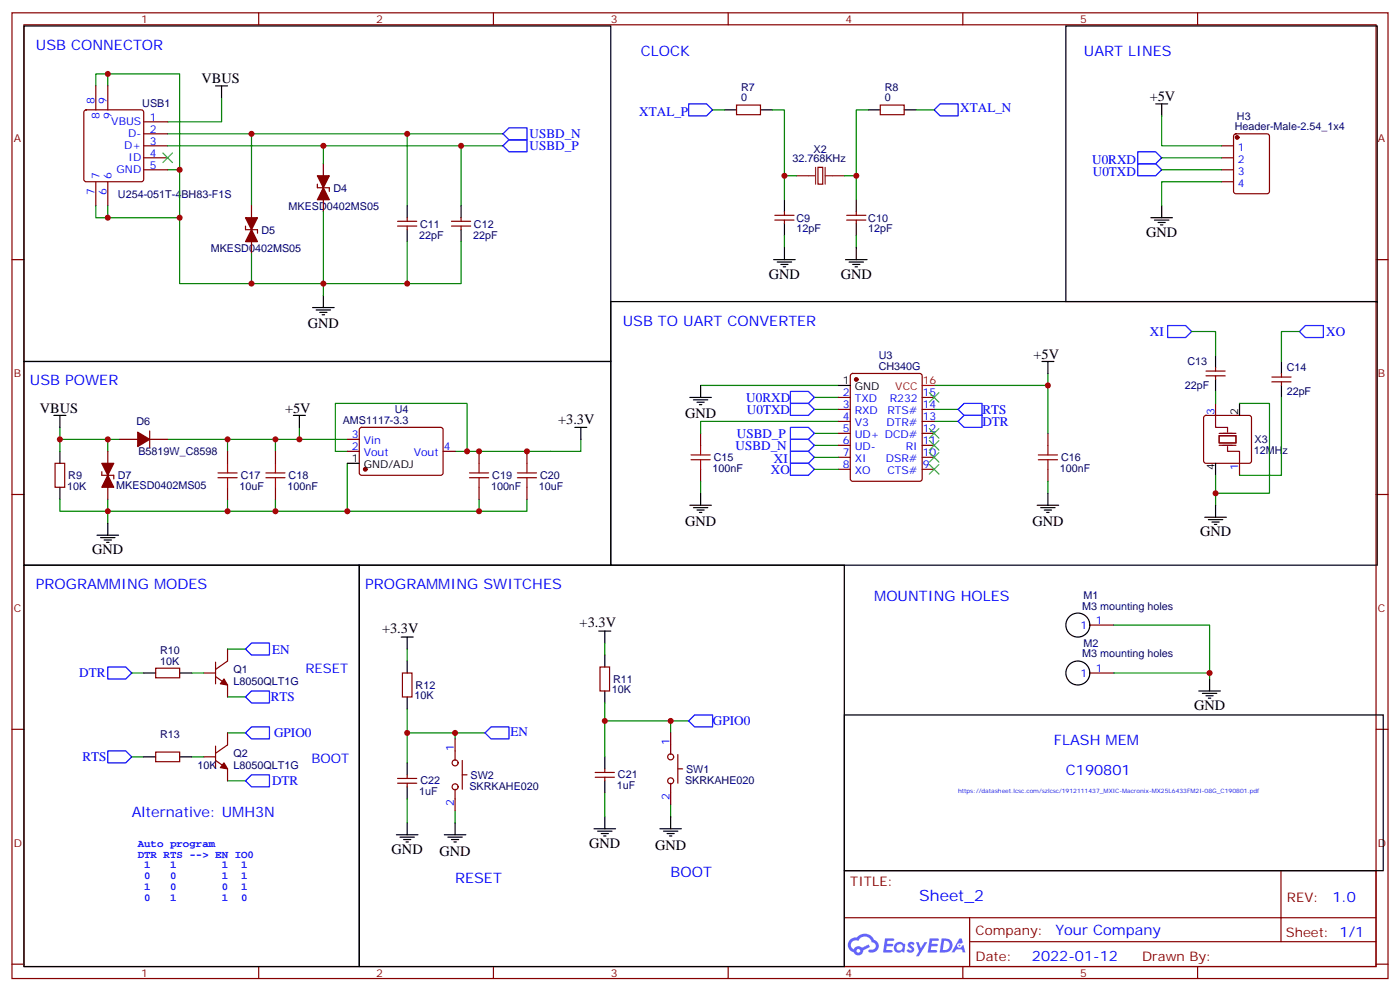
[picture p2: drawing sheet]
<svg xmlns="http://www.w3.org/2000/svg" width="412mm" height="292mm" viewBox="0 0 412 292" stroke-linecap="round" stroke-linejoin="round" font-family="sans-serif">
<g fill="none" stroke="#870000" stroke-width=".35">
<path d="M3.5 3.8h405.4v284.3h-405.4zM7.1 7.3h398.2v277.3h-398.2zM76.2 3.8v3.5M145.3 3.8v3.5M214.5 3.8v3.5M283.6 3.8v3.5M352.8 3.8v3.5M3.5 76.4h3.6M405.3 76.4h3.6M3.5 145.6h3.6M405.3 145.6h3.6M3.5 214.7h3.6"/>
<path d="M405.3 214.7h3.6M248.7 256.4h156.6v28.2h-156.6zM377.3 256.4v20.9M248.7 270.2h156.5M285.6 277.3h119.6M285.6 270.2v14.1M3.5 283.9h3.6M76.2 284.6v3.5M145.3 284.6v3.5M214.5 284.6v3.5M283.6 284.6v3.5M352.8 284.6v3.5"/>
<path d="M405.3 283.9h3.6"/>
</g>
<g fill="#5487ff">
<path d="M267.7 277.5a1.22 1.22 0 0 1 1.7 .3l-.4 .6a.47 .47 0 0 0-.3-.4 .47 .47 0 0 0-.5 .2l.1 .2a1.14 1.14 0 0 1 .8 1.7 1.14 1.14 0 0 1-1.9 0l-.2-.2 .5-.5 .7 .4a.29 .29 0 0 0 .3-.2 .29 .29 0 0 0-.2-.4 1.04 1.04 0 0 1-.6-1.7z"/>
<path d="M260.7 276.3h2.4l.3 .2-.2 .5h-1.8l-.1 .9h1.5l.3 .4-.3 .3h-1.6l-.2 1.1 1.7 .1 .2 .3-.2 .3h-2.6z"/>
<path d="M273.8 276.3h2.4l.3 .2-.1 .5h-1.8l-.2 .9h1.6l.3 .4-.4 .3h-1.6l-.1 1.1 1.7 .1 .2 .3-.2 .3h-2.6z"/>
<path d="M282.6 276.3h.7l.3 1.2-.6 .4a.69 .69 0 0 0-1 .2 .69 .69 0 0 0 .4 1 .69 .69 0 0 0 .9-.6l.5-.3 .6 2.2h-.8l-.2-.8h-1.8l-.5 .8h-.8z"/>
<path d="M269.8 277.4h.8l.6 1.8 1.1-1.8h.9l-2.6 4.2h-.8l.9-1.6z"/>
<path d="M277.4 276.3l-.6 4.1h1.3a2.11 2.11 0 0 0 2.5-2.1 2.11 2.11 0 0 0-2.5-2zM278.1 277a1.39 1.39 0 0 1 1.7 1.4 1.39 1.39 0 0 1-1.8 1.3h-.3z"/>
<path d="M263.7 277.9a1.54 1.54 0 0 0-.1 2.2 1.54 1.54 0 0 0 2.2 .1l.6 .2 .3-2.3-.2-.2h-.4a1.49 1.49 0 0 0-2.4 0zM264 278.9a.94 .94 0 0 1 1.8 0 .94 .94 0 0 1-1.8 0z"/>
<path d="M250.4 276.7a2.18 2.18 0 0 0 1.1 3.7 1.44 1.44 0 0 0 1.6 .9 1.44 1.44 0 0 0 1.2-1.5l2-1-.5-.7-1.9 .9a1.47 1.47 0 0 0-2.4 .5 1.39 1.39 0 0 1-.7-2 1.39 1.39 0 0 1 2-.4 2.12 2.12 0 0 1 2.2-1.3 2.12 2.12 0 0 1 1.9 1.7 1.14 1.14 0 0 1 1.1 1.4 1.14 1.14 0 0 1-1.7 .7 .43 .43 0 0 0-.5 .4 .43 .43 0 0 0 .4 .5 1.98 1.98 0 0 0 2.5-1.3 1.98 1.98 0 0 0-1.2-2.5 3.1 3.1 0 0 0-5.3-.7l-.9 .1zM252.3 280a.55 .55 0 0 1 1.1 0 .55 .55 0 0 1-1.1 0z"/>
<circle cx="282.6" cy="278.4" r=".26"/>
</g>
<g fill="none" stroke="#00f" stroke-width=".35">
<path d="M148.2 39.4l1.7-1.8h5.3v3.6h-5.3zM202.8 30.6h5.3l1.8 1.7-1.8 1.8h-5.3zM275.2 32.3l1.7-1.7h5.3v3.5h-5.3zM148.2 42.9l1.7-1.7h5.3v3.5h-5.3zM335.1 44.7h5.3l1.8 1.8-1.8 1.7h-5.3zM335.1 48.2h5.3l1.8 1.8-1.8 1.8h-5.3zM344 95.8h5.2l1.8 1.8-1.8 1.8h-5.2zM382.8 97.6l1.7-1.8h5.3v3.6h-5.3zM232.8 118.8h5.3l1.8 1.7-1.8 1.8h-5.3zM232.8 115.3h5.3l1.8 1.7-1.8 1.8h-5.3zM232.8 129.4h5.3l1.8 1.7-1.8 1.8h-5.3zM232.8 125.8h5.3l1.8 1.8-1.8 1.8h-5.3z"/>
<path d="M232.8 132.9h5.3l1.8 1.8-1.8 1.7h-5.3zM232.8 136.4h5.3l1.8 1.8-1.8 1.7h-5.3zM282.2 120.5l1.8-1.7h5.3v3.5h-5.3zM282.2 124.1l1.8-1.8h5.3v3.5h-5.3zM31.7 196.4h5.3l1.8 1.8-1.8 1.7h-5.3zM72.3 191.1l1.8-1.8h5.3v3.6h-5.3zM74.1 203.4h5.3v3.6h-5.3l-1.8-1.8zM74.1 214h5.3v3.6h-5.3l-1.8-1.8zM144.6 214h5.3v3.6h-5.3l-1.7-1.8zM202.8 212.3l1.8-1.8h5.3v3.5h-5.3zM31.7 221.1h5.3l1.8 1.7-1.8 1.8h-5.3zM72.3 229.9l1.8-1.8h5.3v3.6h-5.3z"/>
</g>
<g fill="none" stroke="#008700" stroke-width=".35">
<path d="M28.2 25.3v-3.5h24.7v28.2h-3.5M31.7 21.8v3.5M49.4 39.4h98.8M65.3 28.8v7.1h-15.9M74.1 39.4v21.2M119.9 39.4v21.2M209.9 32.3h3.5M227.5 32.3h3.6v26.5M255.8 32.3h-3.6v26.5M269.9 32.3h5.3M342.2 34.1v8.8h17.6M49.4 42.9h45.8v5.3"/>
<path d="M52.9 50v14.1h-21.2v-3.5M95.2 42.9h53M135.8 42.9v17.7M231.1 51.8h3.5M248.7 51.8h3.5M342.2 46.5h17.6M342.2 50h17.6M359.8 53.5h-17.6v7.1M28.2 60.6v3.5h3.5M52.9 64.1v19.4h21.2M74.1 74.7v8.8h21.1v3.5M95.2 62.3v21.2h24.7v-12.3"/>
<path d="M135.8 71.2v12.3h-15.9M231.1 69.4v3.5M252.2 69.4v3.5M351 97.6h7.1v7.1M382.8 97.6h-5.3v8.8M206.4 113.5h40.5M239.9 117h7M308.7 110v3.5h-33.5M308.7 113.5v14.1M358.1 115.3v3.5M365.1 118.8h8.8v26.4h-15.8M377.5 117v22.9h-12.4"/>
<path d="M17.6 125.8v3.6h14.1v3.5M17.6 129.4v3.5M31.7 129.4h3.6M49.4 129.4h31.7v3.5M67 129.4v3.5M81.1 129.4h21.2M88.2 125.8v3.6M102.3 132.9h-3.5v-14.1h38.8v14.1h-3.5M102.3 136.4v14.1M171.1 129.4v3.5h-33.5M239.9 120.5h7M239.9 131.1h7"/>
<path d="M239.9 127.6h7M239.9 134.7h7M239.9 138.2h7M246.9 124.1h-40.5v3.5M275.2 120.5h7M275.2 124.1h7M358.1 139.9v8.9M17.6 147v3.5h63.5v-3.5M31.7 147v7.1M67 147v3.5M141.1 147v3.5h-60M155.2 147v3.5h-14.1"/>
<path d="M206.4 141.7v3.5M308.7 141.7v3.5M38.8 198.2h3.5M56.4 198.2h3.6M67 191.1h5.3M119.9 191.1v3.5M178.2 189.3v3.6M328.1 184h28.2v15.9M328.1 198.2h28.2M67 215.8h5.3M67 205.2h5.3M119.9 215.8h14.2"/>
<path d="M119.9 208.7v15.9M142.9 215.8h-8.8v1.8M178.2 207v5.3M197.6 212.3h-19.4v10.5M202.8 212.3h-5.2v3.5M38.8 222.8h3.5M56.4 222.8h3.6M67 229.9h5.3M119.9 235.2v7.1M134.1 238.7v3.6M178.2 233.4v7.1M197.6 237v3.5"/>
</g>
<g fill="none" stroke="#870000" stroke-width=".35">
<path d="M24.9 32.6l.5-.3h16.2l.5 .3 .2 .5v19.7l-.2 .5-.5 .2h-16.2l-.5-.2-.2-.5v-19.7zM28.2 25.3v7M31.7 25.3v7M42.3 39.4h7.1M42.3 35.9h7.1M217 30.9h7v2.9h-7zM259.3 30.9h7v2.9h-7zM363.6 39.6l.5-.2h9.1l.7 .4v16.5l-.4 .7h-9.4l-.7-.4v-16.5zM28.2 53.5v7.1M31.7 53.5v7.1M42.3 50h7.1M42.3 46.5h7.1"/>
<path d="M42.3 42.9h7.1M93.5 54.2v1.1h3.5v1M95.2 48.2v14.1M240.9 49.3h1.5v4.9h-1.5zM359.8 50h3.6M359.8 46.5h3.6M359.8 42.9h3.6M359.8 53.5h3.6M72.3 66.6v1h3.5v1.1M74.1 60.6v14.1M117.1 66.6h5.7M117.1 65.2h5.7"/>
<path d="M119.9 64.1v1.1M119.9 66.6v1M133 66.6h5.6M133 65.2h5.6M135.8 64.1v1.1M135.8 66.6v1M228.2 64.8h5.7M228.2 63.4h5.7M231.1 62.3v1.1M231.1 64.8v1.1M249.4 64.8h5.7M249.4 63.4h5.7"/>
<path d="M252.2 62.3v1.1M252.2 64.8v1.1M246.9 117h3.6M250.7 110.2l.5-.2h19.7l.7 .4v30.6l-.4 .7h-20l-.7-.5v-30.5zM271.6 117h3.6M355.2 110.7h5.7M355.2 109.3h5.7M358.1 108.2v1.1M358.1 110.7v1M358.1 118.8v3.5M374.6 112.4h5.7M374.6 111h5.7"/>
<path d="M377.5 110v1M377.5 112.4v1.1M16.2 136.4h2.8v7.1h-2.8zM30 138.9v1h3.5v1.1M31.7 132.9v14.1M35.3 129.4h5.3M44.1 126.9v4.9M44.1 129.4h5.3M67 132.9v3.5M81.1 132.9v3.5M102.3 132.9h3.5M102.3 129.4h3.5"/>
<path d="M106.1 126l.4-.2 23.6 .1 .4 .6v13l-.7 .4h-23.5l-.5-.7v-12.7zM130.5 132.9h3.6M141.1 132.9v3.5M155.2 132.9v3.5M206.4 127.6v3.5M206.4 138.2v3.5M246.9 120.5h3.6M246.9 124.1h3.6M246.9 127.6h3.6M246.9 131.1h3.6M246.9 134.7h3.6M246.9 138.2h3.6"/>
<path d="M271.6 120.5h3.6M271.6 124.1h3.6M271.6 127.6h3.6M271.6 131.1h3.6M271.6 134.7h3.6M271.6 138.2h3.6M308.7 127.6v3.5M308.7 138.2v3.5M354.8 122.5l.4-.2h12.7l.5 .2 .3 .5v12.7l-.3 .5-.5 .2h-12.7l-.5-.2-.2-.5v-12.7zM365.1 136.4v3.5M67 143.5v3.5M81.1 143.5v3.5"/>
<path d="M141.1 143.5v3.5M155.2 143.5v3.5M45.9 196.7h7v2.9h-7zM60 198.2h3.5M63.5 199.2l3.5 2.5v3.5M63.5 195v6.3M67 191.1v3.5l-3.5 2.5M118.5 198.2h2.9v7h-2.9zM176.7 196.4h2.9v7h-2.9zM321 198.2h7.1M321 184h7.1M63.5 219.7v6.3"/>
<path d="M67 215.8v3.5l-3.5 2.5M134.1 217.6v6.3M197.6 215.8v6.3M45.9 221.4h7v2.9h-7zM60 222.8h3.5M63.5 223.9l3.5 2.5v3.5M117.1 230.6h5.7M117.1 229.2h5.7M119.9 228.1v1.1M119.9 230.6v1.1M134.1 232.4v6.3M136.2 223.9v8.5"/>
<path d="M136.2 228.1h1.4M175.3 228.8h5.7M175.3 227.4h5.7M178.2 226.4v1M178.2 228.8v1.1M197.6 230.6v6.4M199.7 222.1v8.5M199.7 226.4h1.4"/>
<circle cx="134.1" cy="224.6" r=".88"/>
<circle cx="134.1" cy="231.7" r=".88"/>
<circle cx="197.6" cy="222.8" r=".88"/>
<circle cx="197.6" cy="229.9" r=".88"/>
</g>
<g fill="none" stroke="#000" stroke-width=".35">
<path d="M7.1 7.7h172.8v98.7h-172.8zM314 7.7h91.7v81.1h-91.7zM63.5 25.3h3.5M65.3 25.3v3.5M213.4 32.3h3.6M224 32.3h3.5M255.8 32.3h3.5M266.3 32.3h3.6M340.4 30.6h3.6M342.2 30.6v3.5M231.1 58.8v3.5M252.2 58.8v3.5"/>
<path d="M119.9 60.6v3.5M119.9 67.6v3.6M135.8 60.6v3.5M135.8 67.6v3.6M227.9 76.4h6.3M229 77.2h4.2M230 77.9h2.1M230.7 78.6h.7M231.1 65.9v3.5M231.1 72.9v3.5M249.1 76.4h6.3M250.1 77.2h4.3"/>
<path d="M251.2 77.9h2.1M251.9 78.6h.7M252.2 65.9v3.5M252.2 72.9v3.5M339 64.1h6.4M340.1 64.8h4.2M341.1 65.5h2.2M341.8 66.2h.7M342.2 60.6v3.5M92.1 90.6h6.3M93.1 91.3h4.3M94.2 92h2.1"/>
<path d="M94.9 92.7h.7M95.2 87v3.6M179.9 88.8h225.8v77.6h-225.8zM7.1 106.4h172.8v60h-172.8zM203.2 117h6.3M204.3 117.7h4.2M205.3 118.4h2.1M206 119.1h.7M206.4 113.5v3.5M246.9 113.5h3.6M306.9 106.4h3.5M308.7 106.4v3.6"/>
<path d="M358.1 104.7v3.5M358.1 111.7v3.6M365.1 118.8v3.5M377.5 106.4v3.6M377.5 113.5v3.5M15.9 122.3h3.5M17.6 122.3v3.5M17.6 132.9v3.5M86.4 122.3h3.6M88.2 122.3v3.5M102.3 136.4h3.5M169.3 125.8h3.6"/>
<path d="M171.1 125.8v3.6M358.1 136.4v3.5M17.6 143.5v3.5M28.6 157.6h6.3M29.6 158.3h4.3M30.7 159h2.1M31.4 159.7h.7M31.7 154.1v3.5M203.2 148.8h6.3M204.3 149.5h4.2M205.3 150.2h2.1M206 150.9h.7"/>
<path d="M206.4 145.2v3.6M305.5 148.8h6.4M306.6 149.5h4.2M307.6 150.2h2.1M308.3 150.9h.7M308.7 145.2v3.6M354.9 152.3h6.3M356 153h4.2M357 153.7h2.1M357.7 154.4h.7M358.1 148.8v3.5M7.1 166.4h98.7v118.2h-98.7z"/>
<path d="M105.8 166.4h142.9v118.2h-142.9zM42.3 198.2h3.6M52.9 198.2h3.5M118.2 187.6h3.5M119.9 187.6v3.5M119.9 194.6v3.6M176.4 185.8h3.5M178.2 185.8v3.5M178.2 192.9v3.5M356.3 199.9v3.5M119.9 205.2v3.5M178.2 203.4v3.6"/>
<path d="M248.7 210.5h158.8v45.9h-158.8zM353.1 203.4h6.4M354.2 204.2h4.2M355.2 204.9h2.2M356 205.6h.7M42.3 222.8h3.6M52.9 222.8h3.5M119.9 224.6v3.5M119.9 231.7v3.5M178.2 222.8v3.6M178.2 229.9v3.5M116.8 245.8h6.3"/>
<path d="M117.8 246.5h4.3M118.9 247.2h2.1M119.6 247.9h.7M119.9 242.3v3.5M130.9 245.8h6.3M131.9 246.5h4.3M133 247.2h2.1M133.7 247.9h.7M134.1 242.3v3.5M175 244h6.3M176 244.7h4.3M177.1 245.4h2.1"/>
<path d="M177.8 246.1h.7M178.2 240.5v3.5M194.4 244h6.3M195.4 244.7h4.3M196.5 245.4h2.1M197.2 246.1h.7M197.6 240.5v3.5"/>
<circle cx="317.5" cy="184" r="3.5"/>
<circle cx="317.5" cy="198.2" r="3.5"/>
</g>
<g fill="#870000" stroke="#870000" stroke-width=".35">
<path d="M66 224.6l1 1.8-2.1-.4z"/>
<path d="M66 199.9l1 1.8-2.1-.4z"/>
<path d="M40.6 127.2l3.5 2.2-3.5 2.1z"/>
<path d="M30 136.4h3.5l-1.8 3.5z"/>
<path d="M31.7 139.9l1.8 3.6h-3.5z"/>
<path d="M93.5 51.8h3.5l-1.8 3.5z"/>
<path d="M95.2 55.3l1.8 3.5h-3.5z"/>
<path d="M72.3 64.1h3.5l-1.7 3.5z"/>
<path d="M74.1 67.6l1.7 3.6h-3.5z"/>
<circle cx="107.6" cy="138.2" r=".53"/>
<circle cx="252.2" cy="111.7" r=".53"/>
<circle cx="364.4" cy="40.5" r=".53"/>
</g>
<path d="M234.6 51.8h5.6M240.2 49.3v4.9M243.1 51.8h5.6M243.1 49.3v4.9" fill="none" stroke="#8c2424" stroke-width=".35"/>
<g fill="none" stroke="#a10000" stroke-width=".35">
<path d="M64.2 139.2h5.6M67 136.4v2.8M78.3 139.2h5.7M81.1 136.4v2.8M138.3 139.2h5.6M141.1 136.4v2.8M152.4 139.2h5.6M155.2 136.4v2.8M203.6 135.4h5.6M203.6 133.9h5.6M206.4 131.1v2.8M206.4 135.4v2.8"/>
<path d="M305.9 135.4h5.6M305.9 133.9h5.6M308.7 131.1v2.8M308.7 135.4v2.8M64.2 140.7h5.6M67 140.7v2.8M78.3 140.7h5.7M81.1 140.7v2.8M138.3 140.7h5.6M141.1 140.7v2.8M152.4 140.7h5.6M155.2 140.7v2.8"/>
</g>
<path d="M271.6 113.5h3.6" fill="none" stroke="#f00" stroke-width=".35"/>
<path d="M48 45l2.8 2.9M50.8 45l-2.8 2.9M273.8 115.6l2.8 2.8M276.6 115.6l-2.8 2.8M273.8 126.2l2.8 2.8M273.8 129.7l2.8 2.8M273.8 133.2l2.8 2.9M273.8 136.8l2.8 2.8M276.6 126.2l-2.8 2.8M276.6 129.7l-2.8 2.8M276.6 133.2l-2.8 2.9M276.6 136.8l-2.8 2.8" fill="none" stroke="#3c3" stroke-width=".35"/>
<path d="M358.1 122.3v3.5h3.5v1.4M359.1 128.3h5v2.1h-5zM359.1 131.1h5M359.1 127.6h5M361.6 131.5v1.4h3.5v3.5" fill="none" stroke="#870012" stroke-width=".35"/>
<g fill="#c00">
<circle cx="119.9" cy="215.8" r=".88"/>
<circle cx="134.1" cy="215.8" r=".88"/>
<circle cx="155.2" cy="132.9" r=".88"/>
<circle cx="141.1" cy="132.9" r=".88"/>
<circle cx="88.2" cy="129.4" r=".88"/>
<circle cx="67" cy="129.4" r=".88"/>
<circle cx="137.6" cy="132.9" r=".88"/>
<circle cx="102.3" cy="150.5" r=".88"/>
<circle cx="141.1" cy="150.5" r=".88"/>
<circle cx="81.1" cy="150.5" r=".88"/>
<circle cx="67" cy="150.5" r=".88"/>
<circle cx="81.1" cy="129.4" r=".88"/>
<circle cx="17.6" cy="129.4" r=".88"/>
<circle cx="31.8" cy="150.5" r=".88"/>
<circle cx="31.8" cy="129.4" r=".88"/>
<circle cx="52.9" cy="50" r=".88"/>
<circle cx="119.9" cy="39.4" r=".88"/>
<circle cx="31.8" cy="21.8" r=".88"/>
<circle cx="31.8" cy="64.1" r=".88"/>
<circle cx="308.7" cy="113.5" r=".88"/>
<circle cx="95.3" cy="42.9" r=".88"/>
<circle cx="74.1" cy="39.4" r=".88"/>
<circle cx="95.3" cy="83.5" r=".88"/>
<circle cx="52.9" cy="64.1" r=".88"/>
<circle cx="74.1" cy="83.5" r=".88"/>
<circle cx="135.8" cy="42.9" r=".88"/>
<circle cx="119.9" cy="83.5" r=".88"/>
<circle cx="197.6" cy="212.3" r=".88"/>
<circle cx="178.2" cy="212.3" r=".88"/>
<circle cx="231.1" cy="51.8" r=".88"/>
<circle cx="252.2" cy="51.8" r=".88"/>
<circle cx="356.3" cy="198.2" r=".88"/>
<circle cx="358.1" cy="145.2" r=".88"/>
</g>
<text font-size="4.6" fill="#00f" x="270.8" y="265.4">Sheet_2</text>
<g font-size="4.2" fill="#00f">
<text x="10.6" y="14.7">USB CONNECTOR</text>
<text x="188.7" y="16.5">CLOCK</text>
<text x="319.3" y="16.5">UART LINES</text>
<text x="183.4" y="95.8">USB TO UART CONVERTER</text>
<text x="8.8" y="113.5">USB POWER</text>
<text x="10.6" y="173.5">PROGRAMMING MODES</text>
<text x="107.6" y="173.5">PROGRAMMING SWITCHES</text>
<text x="257.5" y="177">MOUNTING HOLES</text>
<text x="310.4" y="219.3">FLASH MEM</text>
<text x="314" y="228.1">C190801</text>
<text x="38.8" y="240.5">Alternative: UMH3N</text>
<text x="134.1" y="259.9">RESET</text>
<text x="197.6" y="258.1">BOOT</text>
<text x="392.5" y="265.6">1.0</text>
<text x="310.9" y="275.2">Your Company</text>
<text x="304" y="283">2022-01-12</text>
</g>
<g font-size="4.2">
<text x="59.4" y="24.6">VBUS</text>
<text x="338.7" y="29.9">+5V</text>
<text x="337.6" y="69.7">GND</text>
<text x="226.5" y="82.1">GND</text>
<text x="247.6" y="82.1">GND</text>
<text x="90.7" y="96.7">GND</text>
<text x="304.4" y="105.7">+5V</text>
<text x="11.7" y="121.6">VBUS</text>
<text x="84" y="121.6">+5V</text>
<text x="164.4" y="124.8">+3.3V</text>
<text x="201.8" y="123.1">GND</text>
<text x="201.8" y="154.8">GND</text>
<text x="304.1" y="154.8">GND</text>
<text x="353.5" y="157.9">GND</text>
<text x="27.2" y="163.2">GND</text>
<text x="170.7" y="184.7">+3.3V</text>
<text x="112.5" y="186.5">+3.3V</text>
<text x="351.7" y="209.1">GND</text>
<text x="115.4" y="251.4">GND</text>
<text x="129.5" y="251.9">GND</text>
<text x="173.6" y="249.7">GND</text>
<text x="193" y="250.1">GND</text>
</g>
<g font-size="3.9" fill="#00f">
<text x="188.3" y="34.1">XTAL_P</text>
<text x="282.9" y="33.1">XTAL_N</text>
<text x="156" y="40.7">USBD_N</text>
<text x="156" y="44.2">USBD_P</text>
<text x="321.7" y="48.2">U0RXD</text>
<text x="321.9" y="51.8">U0TXD</text>
<text x="338.7" y="98.8">XI</text>
<text x="390.7" y="98.8">XO</text>
<text x="219.8" y="118.3">U0RXD</text>
<text x="220" y="121.8">U0TXD</text>
<text x="289.4" y="125.3">DTR</text>
<text x="289.4" y="121.8">RTS</text>
<text x="217.1" y="128.9">USBD_P</text>
<text x="216.7" y="132.4">USBD_N</text>
<text x="228" y="136.4">XI</text>
<text x="227.1" y="139.4">XO</text>
<text x="80.2" y="192.4">EN</text>
<text x="23.3" y="199.4">DTR</text>
<text x="90" y="198.2">RESET</text>
<text x="79.8" y="206.4">RTS</text>
<text x="210" y="213.5">GPIO0</text>
<text x="80.8" y="217.1">GPIO0</text>
<text x="150.4" y="216.6">EN</text>
<text x="24.3" y="224.1">RTS</text>
<text x="91.7" y="224.6">BOOT</text>
<text x="80.1" y="231.2">DTR</text>
</g>
<g font-size="3.9" fill="#800">
<text x="250.5" y="260.9">TITLE:</text>
<text x="379.1" y="265.6">REV:</text>
<text x="287.4" y="275.1">Company:</text>
<text x="378.7" y="275.8">Sheet: 1/1</text>
<text x="287.4" y="282.8">Date:</text>
<text x="336.4" y="282.9">Drawn By:</text>
</g>
<g font-size="3.2" fill="#800">
<text x="41.6" y="6.8">1</text>
<text x="110.8" y="6.8">2</text>
<text x="179.9" y="6.8">3</text>
<text x="249.1" y="6.8">4</text>
<text x="318.2" y="6.8">5</text>
<text x="4.1" y="41.9">A</text>
<text x="405.9" y="41.9">A</text>
<text x="4.1" y="111">B</text>
<text x="405.9" y="111">B</text>
<text x="4.1" y="180.2">C</text>
<text x="405.9" y="180.2">C</text>
<text x="4.1" y="249.3">D</text>
<text x="405.9" y="249.3">D</text>
<text x="41.6" y="287.6">1</text>
<text x="110.8" y="287.6">2</text>
<text x="179.9" y="287.6">3</text>
<text x="249.1" y="287.6">4</text>
<text x="318.2" y="287.6">5</text>
</g>
<g font-size="3.2" fill="#000080">
<text x="218.3" y="29.9">0</text>
<text x="218.3" y="26.7">R7</text>
<text x="260.6" y="29.9">0</text>
<text x="260.6" y="26.7">R8</text>
<text x="41.9" y="31.6">USB1</text>
<text x="364.4" y="35.2">H3</text>
<text x="363.7" y="38.3">Header-Male-2.54_1x4</text>
<text x="233.4" y="47.6">32.768KHz</text>
<text x="239.7" y="45">X2</text>
<text x="34.7" y="58.2">U254-051T-4BH83-F1S</text>
<text x="98.2" y="56.5">D4</text>
<text x="85" y="61.7">MKESD0402MS05</text>
<text x="234.6" y="65.3">C9</text>
<text x="255.8" y="65.3">C10</text>
<text x="77" y="68.8">D5</text>
<text x="123.5" y="70.2">22pF</text>
<text x="123.7" y="67">C11</text>
<text x="139.3" y="70.2">22pF</text>
<text x="139.6" y="67">C12</text>
<text x="234.6" y="68.4">12pF</text>
<text x="255.8" y="68.4">12pF</text>
<text x="62.1" y="74.1">MKESD0402MS05</text>
<text x="258.9" y="105.7">U3</text>
<text x="349.8" y="107.6">C13</text>
<text x="258.9" y="108.9">CH340G</text>
<text x="379" y="109.3">C14</text>
<text x="349" y="114.6">22pF</text>
<text x="379" y="116.4">22pF</text>
<text x="40.2" y="125.2">D6</text>
<text x="100.9" y="124.8">AMS1117-3.3</text>
<text x="116.3" y="121.6">U4</text>
<text x="369.5" y="130.5">X3</text>
<text x="40.8" y="133.9">B5819W_C8598</text>
<text x="210.3" y="135.7">C15</text>
<text x="312.6" y="135.7">C16</text>
<text x="369.4" y="133.7">12MHz</text>
<text x="20.1" y="141">R9</text>
<text x="34.7" y="141.1">D7</text>
<text x="70.9" y="141">C17</text>
<text x="85" y="141">C18</text>
<text x="145" y="141">C19</text>
<text x="159.1" y="141">C20</text>
<text x="209.9" y="138.9">100nF</text>
<text x="312.2" y="138.9">100nF</text>
<text x="19.8" y="144.2">10K</text>
<text x="34.2" y="144.1">MKESD0402MS05</text>
<text x="70.6" y="144.2">10uF</text>
<text x="84.7" y="144.2">100nF</text>
<text x="144.6" y="144.2">100nF</text>
<text x="158.7" y="144.2">10uF</text>
<text x="318.8" y="179.5">M3 mounting holes</text>
<text x="319.1" y="176.3">M1</text>
<text x="319.1" y="190.4">M2</text>
<text x="47.2" y="195.7">10K</text>
<text x="47.2" y="192.5">R10</text>
<text x="318.8" y="193.6">M3 mounting holes</text>
<text x="68.8" y="201.7">L8050QLT1G</text>
<text x="68.8" y="198.2">Q1</text>
<text x="122.4" y="202.7">R12</text>
<text x="180.6" y="201">R11</text>
<text x="122.1" y="205.9">10K</text>
<text x="180.3" y="204.2">10K</text>
<text x="47.2" y="217.1">R13</text>
<text x="58.2" y="226.4">10K</text>
<text x="68.8" y="226.4">L8050QLT1G</text>
<text x="68.8" y="222.8">Q2</text>
<text x="202.1" y="227.6">SW1</text>
<text x="123.8" y="231">C22</text>
<text x="138.3" y="232.5">SKRKAHE020</text>
<text x="138.6" y="229.4">SW2</text>
<text x="181.7" y="232.4">1uF</text>
<text x="182" y="229.2">C21</text>
<text x="201.8" y="230.7">SKRKAHE020</text>
<text x="123.5" y="234.1">1uF</text>
</g>
<g font-size="3.2" fill="#00f">
<text x="27.9" y="30.6" transform="rotate(-90 27.9 30.6)">8</text>
<text x="29.3" y="35.1" transform="rotate(-90 29.3 35.1)">8</text>
<text x="31.4" y="30.6" transform="rotate(-90 31.4 30.6)">9</text>
<text x="32.8" y="35.1" transform="rotate(-90 32.8 35.1)">9</text>
<text x="44.1" y="35.5">1</text>
<text x="32.8" y="36.9">VBUS</text>
<text x="37.7" y="40.5">D-</text>
<text x="44.1" y="39.1">2</text>
<text x="36.6" y="44">D+</text>
<text x="37.8" y="47.5">ID</text>
<text x="44.1" y="46.1">4</text>
<text x="44.1" y="42.6">3</text>
<text x="364.7" y="44.3">1</text>
<text x="364.7" y="47.9">2</text>
<text x="29.3" y="52.8" transform="rotate(-90 29.3 52.8)">7</text>
<text x="32.8" y="52.8" transform="rotate(-90 32.8 52.8)">6</text>
<text x="34.3" y="51">GND</text>
<text x="44.1" y="49.6">5</text>
<text x="364.7" y="51.4">3</text>
<text x="27.9" y="57.3" transform="rotate(-90 27.9 57.3)">7</text>
<text x="31.4" y="57.3" transform="rotate(-90 31.4 57.3)">6</text>
<text x="364.7" y="54.9">4</text>
<text x="248.3" y="116.7">2</text>
<text x="251.8" y="118.4">TXD</text>
<text x="262.1" y="118.4">R232</text>
<text x="271.8" y="116.7">15</text>
<text x="248.3" y="120.2">3</text>
<text x="248.3" y="123.7">4</text>
<text x="251.8" y="122">RXD</text>
<text x="251.8" y="125.5">V3</text>
<text x="261.1" y="125.5">DTR#</text>
<text x="261.4" y="122">RTS#</text>
<text x="271.8" y="123.7">13</text>
<text x="271.8" y="120.2">14</text>
<text x="357.7" y="122.3" transform="rotate(-90 357.7 122.3)">3</text>
<text x="103.6" y="129">3</text>
<text x="107.1" y="130.8">Vin</text>
<text x="248.3" y="127.2">5</text>
<text x="248.3" y="130.8">6</text>
<text x="251.8" y="129">UD+ DCD#</text>
<text x="271.8" y="130.8">11</text>
<text x="271.8" y="127.2">12</text>
<text x="103.6" y="132.5">2</text>
<text x="107.1" y="134.3">Vout</text>
<text x="121.9" y="134.3">Vout</text>
<text x="130.7" y="132.5">4</text>
<text x="248.3" y="134.3">7</text>
<text x="248.3" y="137.8">8</text>
<text x="251.8" y="132.5">UD-</text>
<text x="251.8" y="136.1">XI</text>
<text x="260.9" y="136.1">DSR#</text>
<text x="266.8" y="132.5">RI</text>
<text x="271.8" y="137.8">9</text>
<text x="271.8" y="134.3">10</text>
<text x="251.8" y="139.6">XO</text>
<text x="261.4" y="139.6">CTS#</text>
<text x="364.8" y="138.4" transform="rotate(-90 364.8 138.4)">1</text>
<text x="318.3" y="185.1">1</text>
<text x="322.8" y="183.7">1</text>
<text x="322.8" y="197.8">1</text>
<text x="318.3" y="199.2">1</text>
<text x="133.7" y="221.1" transform="rotate(-90 133.7 221.1)">1</text>
<text x="197.2" y="219.3" transform="rotate(-90 197.2 219.3)">1</text>
<text x="133.7" y="237.2" transform="rotate(-90 133.7 237.2)">2</text>
<text x="197.2" y="235.5" transform="rotate(-90 197.2 235.5)">2</text>
<text x="40.6" y="249.3">Auto program</text>
<text x="40.6" y="252.5">DTR RTS --&gt; EN IO0</text>
<text x="42.5" y="255.7">1</text>
<text x="50.1" y="255.7">1</text>
<text x="65.3" y="255.7">1</text>
<text x="71" y="255.7">1</text>
<text x="42.5" y="258.8">0</text>
<text x="42.5" y="262">1</text>
<text x="50.1" y="258.8">0</text>
<text x="50.1" y="262">0</text>
<text x="65.3" y="258.8">1</text>
<text x="65.3" y="262">0</text>
<text x="71" y="258.8">1</text>
<text x="71" y="262">1</text>
<text x="42.5" y="265.2">0</text>
<text x="50.1" y="265.2">1</text>
<text x="65.3" y="265.2">1</text>
<text x="71" y="265.2">0</text>
</g>
<g font-size="3.2">
<text x="248.3" y="113.1">1</text>
<text x="251.8" y="114.9">GND</text>
<text x="364.8" y="122.3" transform="rotate(-90 364.8 122.3)">2</text>
<text x="103.6" y="136.1">1</text>
<text x="107.1" y="137.8">GND/ADJ</text>
<text x="357.7" y="138.4" transform="rotate(-90 357.7 138.4)">4</text>
</g>
<g font-size="3.2" fill="#f00">
<text x="271.8" y="113.1">16</text>
<text x="263.7" y="114.9">VCC</text>
</g>
<text font-size="1.8" fill="#00f" x="282.2" y="233.4">https://datasheet.lcsc.com/szlcsc/1912111437_MXIC-Macronix-MX25L6433FM2I-08G_C190801.pdf</text>
</svg>
